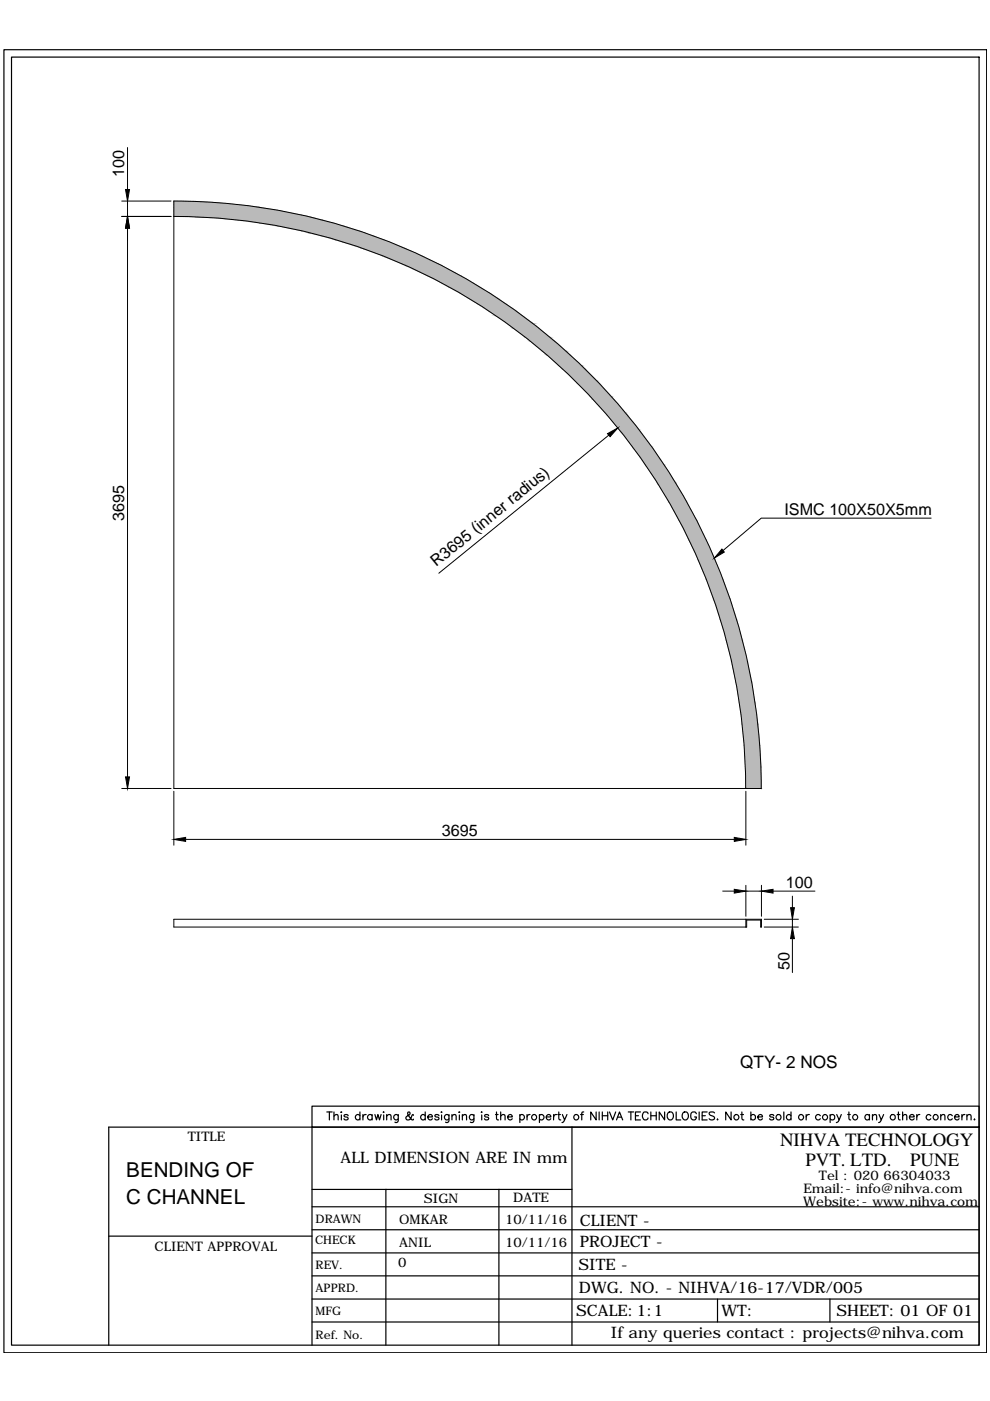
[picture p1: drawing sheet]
<svg xmlns="http://www.w3.org/2000/svg" width="210mm" height="297mm" viewBox="0 0 210 297" stroke-linecap="round" stroke-linejoin="round" font-family="sans-serif">
<!-- layer: 0 -->
<g fill="#bababa" stroke="#bababa" stroke-width=".21">
<path d="M36.9 42.6l4.5 .1z"/>
<path d="M36.9 42.7v.3h9.1zM36.9 42.7h4.5l4.6 .3z"/>
<path d="M36.9 43v.4h13.6zM36.9 43h9.1l4.5 .4z"/>
<path d="M36.9 43.4v.5h18.1zM36.9 43.4h13.6l4.5 .5z"/>
<path d="M36.9 43.9v.8h22.6zM36.9 43.9h18.1l4.5 .8z"/>
<path d="M36.9 44.7v.9h27.1zM36.9 44.7h22.6l4.5 .9z"/>
<path d="M36.9 45.6v.3h28.3zM36.9 45.6h27.1l1.2 .3z"/>
<path d="M36.9 45.9l28.7 .1zM36.9 45.9l28.7 .1z"/>
<path d="M41.4 46l4.5 .2h20.7zM41.4 46h24.2l1 .2z"/>
<path d="M45.9 46.2l4.5 .5h18zM45.9 46.2h20.7l1.8 .5z"/>
<path d="M50.4 46.7h18zM50.4 46.7h18z"/>
<path d="M50.5 46.7l4.4 .5h15.6zM50.5 46.7h17.9l2.1 .5z"/>
<path d="M54.9 47.2l3.8 .7h14.1zM54.9 47.2h15.6l2.3 .7z"/>
<path d="M58.7 47.9l14.4 .1zM58.7 47.9l14.4 .1z"/>
<path d="M59.4 48l4.5 .9h12.1zM59.4 48h13.7l2.9 .9z"/>
<path d="M63.9 48.9l1.4 .4h11.8zM63.9 48.9h12.1l1.1 .4z"/>
<path d="M65.3 49.3l3 .7h10.8zM65.3 49.3h11.8l2 .7z"/>
<path d="M68.3 50l2.8 .8h10.3zM68.3 50h10.8l2.3 .8z"/>
<path d="M71.1 50.8l1.5 .5h9.9zM71.1 50.8h10.3l1.1 .5z"/>
<path d="M72.6 51.3l3.8 1.2h9.2zM72.6 51.3h9.9l3.1 1.2z"/>
<path d="M76.4 52.5l.5 .2h9.1zM76.4 52.5h9.2l.4 .2z"/>
<path d="M76.9 52.7l4.3 1.6h8.3zM76.9 52.7h9.1l3.5 1.6z"/>
<path d="M81.2 54.3l.2 .1h8.3zM81.2 54.3h8.3l.2 .1z"/>
<path d="M81.4 54.4l4 1.6h7.6zM81.4 54.4h8.3l3.3 1.6z"/>
<path d="M85.4 56l.8 .4h7.6zM85.4 56h7.6l.8 .4z"/>
<path d="M86.2 56.4l3.3 1.5h7.1zM86.2 56.4h7.6l2.8 1.5z"/>
<path d="M89.5 57.9l1.2 .6h7.1zM89.5 57.9h7.1l1.2 .6z"/>
<path d="M90.7 58.5l2.8 1.4h6.7zM90.7 58.5h7.1l2.4 1.4z"/>
<path d="M93.5 59.9l1.7 1h6.6zM93.5 59.9h6.7l1.6 1z"/>
<path d="M95.2 60.9l2.3 1.2h6.3zM95.2 60.9h6.6l2 1.2z"/>
<path d="M97.5 62.1l1.9 1.2h6.2zM97.5 62.1h6.3l1.8 1.2z"/>
<path d="M99.4 63.3l2 1.2h5.9zM99.4 63.3h6.2l1.7 1.2z"/>
<path d="M101.4 64.5l2.1 1.4h5.8zM101.4 64.5h5.9l2 1.4z"/>
<path d="M103.5 65.9l1.7 1.1h5.6zM103.5 65.9h5.8l1.5 1.1z"/>
<path d="M105.2 67l2.3 1.6h5.5zM105.2 67h5.6l2.2 1.6z"/>
<path d="M107.5 68.6l1.4 1h5.3zM107.5 68.6h5.5l1.2 1z"/>
<path d="M108.9 69.6l2.4 1.9h5.2zM108.9 69.6h5.3l2.3 1.9z"/>
<path d="M111.3 71.5l1.2 .8h5.1zM111.3 71.5h5.2l1.1 .8z"/>
<path d="M112.5 72.3l2.5 2.1h5zM112.5 72.3h5.1l2.4 2.1z"/>
<path d="M115 74.4l1 .9h4.9zM115 74.4h5l.9 .9z"/>
<path d="M116 75.3l2.5 2.2h4.8zM116 75.3h4.9l2.4 2.2z"/>
<path d="M118.5 77.5l.9 .8h4.7zM118.5 77.5h4.8l.8 .8z"/>
<path d="M119.4 78.3l2.5 2.4h4.6zM119.4 78.3h4.7l2.4 2.4z"/>
<path d="M121.9 80.7l.7 .7h4.6zM121.9 80.7h4.6l.7 .7z"/>
<path d="M122.6 81.4l2.6 2.7h4.5zM122.6 81.4h4.6l2.5 2.7z"/>
<path d="M125.2 84.1l.6 .6h4.4zM125.2 84.1h4.5l.5 .6z"/>
<path d="M125.8 84.7l2.5 2.8h4.3zM125.8 84.7h4.4l2.4 2.8z"/>
<path d="M128.3 87.5l.5 .6h4.3zM128.3 87.5h4.3l.5 .6z"/>
<path d="M128.8 88.1l2.5 3h4.2zM128.8 88.1h4.3l2.4 3z"/>
<path d="M131.3 91.1l.4 .5h4.1zM131.3 91.1h4.2l.3 .5z"/>
<path d="M131.7 91.6l2.4 3.1h4.1zM131.7 91.6h4.1l2.4 3.1z"/>
<path d="M134.1 94.7l.3 .5h4.1zM134.1 94.7h4.1l.3 .5z"/>
<path d="M134.4 95.2l2.4 3.3h3.9zM134.4 95.2h4.1l2.2 3.3z"/>
<path d="M136.8 98.5l.3 .3h3.9zM136.8 98.5h3.9l.3 .3z"/>
<path d="M137.1 98.8l2.2 3.5h3.9zM137.1 98.8h3.9l2.2 3.5z"/>
<path d="M139.3 102.3l.3 .4h3.8zM139.3 102.3h3.9l.2 .4z"/>
<path d="M139.6 102.7l2.1 3.5h3.8zM139.6 102.7h3.8l2.1 3.5z"/>
<path d="M141.7 106.2l.2 .4h3.8zM141.7 106.2h3.8l.2 .4z"/>
<path d="M141.9 106.6l2 3.6h3.7zM141.9 106.6h3.8l1.9 3.6z"/>
<path d="M143.9 110.2l.2 .3h3.7zM143.9 110.2h3.7l.2 .3z"/>
<path d="M144.1 110.5l1.9 3.8h3.6zM144.1 110.5h3.7l1.8 3.8z"/>
<path d="M146 114.3l.1 .3h3.7zM146 114.3h3.6l.2 .3z"/>
<path d="M146.1 114.6l1.8 3.8h3.6zM146.1 114.6h3.7l1.7 3.8z"/>
<path d="M147.9 118.4l.1 .3h3.6zM147.9 118.4h3.6l.1 .3z"/>
<path d="M148 118.7l1.7 4h3.5zM148 118.7h3.6l1.6 4z"/>
<path d="M149.7 122.7l.1 .2h3.5zM149.7 122.7h3.5l.1 .2z"/>
<path d="M149.8 122.9l1.5 4.1h3.5zM149.8 122.9h3.5l1.5 4.1z"/>
<path d="M151.3 127v.1h3.5zM151.3 127h3.5v.1z"/>
<path d="M151.3 127.1l1.4 4.2h3.5zM151.3 127.1h3.5l1.4 4.2z"/>
<path d="M152.7 131.3l.1 .1h3.4zM152.7 131.3h3.5v.1z"/>
<path d="M152.8 131.4l1.2 4.3h3.4zM152.8 131.4h3.4l1.2 4.3z"/>
<path d="M154 135.7v.1h3.4zM154 135.7h3.4v.1z"/>
<path d="M154 135.8l1.1 4.3h3.3zM154 135.8h3.4l1 4.3z"/>
<path d="M155.1 140.1v.1h3.4zM155.1 140.1h3.3l.1 .1z"/>
<path d="M155.1 140.2l.9 4.4h3.4zM155.1 140.2h3.4l.9 4.4z"/>
<path d="M156 144.6h3.4zM156 144.6h3.4z"/>
<path d="M156 144.6l.8 4.5h3.3zM156 144.6h3.4l.7 4.5z"/>
<path d="M156.8 149.1h3.3zM156.8 149.1h3.3z"/>
<path d="M156.8 149.1l.6 4.4h3.3zM156.8 149.1h3.3l.6 4.4z"/>
<path d="M157.4 153.5l3.3 .1zM157.4 153.5l3.3 .1z"/>
<path d="M157.4 153.6l.4 4.5h3.3zM157.4 153.6h3.3l.4 4.5z"/>
<path d="M157.8 158.1h3.3zM157.8 158.1h3.3z"/>
<path d="M157.8 158.1l.3 4.5h3.3zM157.8 158.1h3.3l.3 4.5z"/>
<path d="M158.1 162.6h3.3zM158.1 162.6h3.3z"/>
<path d="M158.1 162.6v4.6h3.3zM158.1 162.6h3.3v4.6z"/>
</g>
<g fill="none" stroke="#000" stroke-width=".21">
<path d="M27 31.3v8.9M25.8 45.9h10.5M25.8 42.6h10.5M27 42.6v3.3M27 48.4v116.3M36.8 45.9a121.3 121.3 0 0 1 121.3 121.2M129.1 92.2l-36.1 29.3M197.4 109.9h-36l-8.1 6.8M25.8 167.2h10.5M36.9 167.8v11.4M39.4 178h116.3M158.1 167.8v11.4"/>
<path d="M161.4 167.1a124.5 124.5 0 0 0-124.6-124.5l.1 124.6h124.5M36.9 194.9h124.5v1.7h-.1v-1.5h-3v1.5h-121.4zM153.2 188.9h2.5M158.1 187.7v6.6M158.1 194.9v1.7M158.1 188.9h3.3M161.4 187.7v6.6M162 194.9h7.3M162 196.6h7.3M163.9 188.9h8.9M168 190v2.4M168 194.9v1.7"/>
<path d="M168 199v7.2"/>
</g>
<path d="M27 45.9l.5 2.5h-.9zM26.6 40.2h.9l-.5 2.4zM128.8 91.9l2.2-1.2-1.6 1.9zM153.1 116.4l.5 .7-2.1 1.2zM26.6 164.7h.9l-.5 2.5zM36.9 178l2.5-.5v.9zM155.7 177.5l2.4 .5-2.4 .4zM155.7 188.6l2.4 .3-2.4 .5zM161.4 188.9l2.5-.3v.8zM167.6 192.4h.8l-.4 2.5zM168 196.6l.4 2.4h-.8z" fill="#000" stroke="#000" stroke-width=".21"/>
<g fill="none" stroke="#000" stroke-width=".25">
<path d="M.8 10.5h208.4v276.3h-208.4zM2.4 12.1h205.2v273.1h-205.2zM66.2 239v46.2M69.3 235.8h1.1M69.8 235.8v1.6M70.8 236.6l.4-.3 .4 .1 .1 1M70.8 235.8v1.6M72.3 235.8h.2zM72.4 236.4v1M73.8 236.6a.5 .5 0 0 0-.4-.3 .5 .5 0 0 0-.5 .3l.3 .2 .5 .1 .1 .3a.5 .5 0 0 1-.4 .3 .5 .5 0 0 1-.5-.3M76.3 236.6a.54 .54 0 0 0-.8-.1 .54 .54 0 0 0 0 .8 .54 .54 0 0 0 .8-.1M76.3 235.8v1.6"/>
<path d="M76.9 236.3v1.1M77.6 236.3a.57 .57 0 0 0-.7 .5M78.9 236.6a.54 .54 0 0 0-.8-.1 .54 .54 0 0 0 0 .8 .54 .54 0 0 0 .8-.1M78.9 236.3v1.1M79.5 236.3l.3 1.1 .3-1.1 .4 1.1 .3-1.1M81.3 235.8h.1zM81.4 236.4v1M82 236.6l.4-.3 .4 .1 .1 1M82 236.3v1.1M84.4 236.3v1.5l-.3 .2-.4-.1M84.4 236.6a.54 .54 0 0 0-.8-.1 .54 .54 0 0 0 0 .8 .54 .54 0 0 0 .8-.1M87.7 236.5l-.1-.2-.2 .1-.2 .5a.6 .6 0 0 1-.5 .5 .6 .6 0 0 1-.7-.3l.2-.4 .7-.6v-.3h-.4a1.45 1.45 0 0 0 .7 1.6h.4l.1-.1"/>
<path d="M90.2 236.6a.54 .54 0 0 0-.8-.1 .54 .54 0 0 0 0 .8 .54 .54 0 0 0 .8-.1M90.2 235.8v1.6M90.7 236.8h1a.52 .52 0 0 0-.7-.5 .52 .52 0 0 0-.2 .9 .51 .51 0 0 0 .9 0M93.1 236.6a.51 .51 0 0 0-.9 0l.2 .2 .6 .1 .1 .3a.51 .51 0 0 1-.9 0M93.5 235.8h.2zM93.6 236.4v1M95.2 236.3v1.3a.45 .45 0 0 1-.7 .3M95.2 236.6a.54 .54 0 0 0-.8-.1 .54 .54 0 0 0 0 .8 .54 .54 0 0 0 .8-.1M95.8 236.6l.5-.3 .3 .1 .1 1M95.8 236.3v1.1M97.3 235.8h.2zM97.4 236.4v1"/>
<path d="M98 236.6l.5-.3 .3 .1 .1 1M98 236.3v1.1M100.5 236.3v1.3a.47 .47 0 0 1-.8 .3M100.5 236.6a.54 .54 0 0 0-.8-.1 .54 .54 0 0 0 0 .8 .54 .54 0 0 0 .8-.1M102.1 235.8h.1zM102.1 236.4v1M103.6 236.6a.51 .51 0 0 0-.9 0l.2 .2 .6 .1 .1 .3a.51 .51 0 0 1-.9 0M105.1 236.3h.5M105.3 235.8v1.3l.1 .3h.3M106.2 236.6l.4-.3 .4 .1 .1 1M106.2 235.8v1.6M107.6 236.8h1a.52 .52 0 0 0-.7-.5 .52 .52 0 0 0-.2 .9 .51 .51 0 0 0 .9 0"/>
<path d="M110.2 236.6a.54 .54 0 0 1 .8-.1 .54 .54 0 0 1 0 .8 .54 .54 0 0 1-.8-.1M110.2 236.3v1.7M111.7 236.3v1.1M112.4 236.3a.56 .56 0 0 0-.7 .5M114.4 236.6a.54 .54 0 0 1 .8-.1 .54 .54 0 0 1 0 .8 .54 .54 0 0 1-.8-.1M114.4 236.3v1.7M115.8 236.8h1a.52 .52 0 0 0-.7-.5 .52 .52 0 0 0-.2 .9 .51 .51 0 0 0 .9 0M117.4 236.3v1.1M118 236.3a.52 .52 0 0 0-.6 .5M118.3 236.3h.5M118.5 235.8v1.3l.1 .3h.3M119.2 236.3l.5 1.1 .5-1.1"/>
<path d="M119.7 237.4l-.3 .5-.2 .1M121.3 239v46.2M123.1 236.3h.6M123.8 235.8h-.4l-.1 .3v1.3M126.4 235.8v1.6l-1.1-1.6v1.6M127 235.8v1.6M127.7 235.8v1.6M127.7 236.6h1.1M128.8 235.8v1.6M129.2 235.8l.7 1.6 .6-1.6M130.7 237.4l.6-1.6 .7 1.6M131 236.9h.8"/>
<path d="M133.2 235.8h1.2M133.8 235.8v1.6M134.7 236.6h.7M135.8 235.8h-1.1v1.6h1.1M137.4 236.1a.61 .61 0 0 0-.7-.3 .61 .61 0 0 0-.5 .6v.4a.61 .61 0 0 0 .5 .7 .61 .61 0 0 0 .7-.5M138 236.6h1.1M138 235.8v1.6M139.1 235.8v1.6M140.9 235.8v1.6l-1.1-1.6v1.6M141.6 236l.2-.2a.83 .83 0 0 1 1 .7 .83 .83 0 0 1-.8 .9l-.5-.6zM143.4 235.8v1.6h.9M144.8 236l.2-.2a.83 .83 0 0 1 1 .7 .83 .83 0 0 1-.9 .9l-.5-.6z"/>
<path d="M147.6 236.1a.61 .61 0 0 0-.7-.3 .61 .61 0 0 0-.4 .6v.4a.6 .6 0 0 0 .6 .7 .6 .6 0 0 0 .5-.7h-.3M148.2 235.8v1.6M148.9 236.6h.6M149.9 235.8h-1v1.6h1M151.5 236l-.4-.2h-.6l-.1 .2 .1 .4 .9 .4 .1 .4a.74 .74 0 0 1-1.1 0M152 237.4h.2zM155 235.8v1.6l-1.1-1.6v1.6M157 236.3h.6M157.3 235.8v1.3l.1 .3h.3M159.2 236.6a.54 .54 0 0 1 .8-.1 .54 .54 0 0 1 0 .8 .54 .54 0 0 1-.8-.1M159.2 235.8v1.6M160.7 236.8h1a.52 .52 0 0 0-.8-.5 .52 .52 0 0 0-.1 .9 .51 .51 0 0 0 .9 0"/>
<path d="M164.1 236.6a.51 .51 0 0 0-.9 0l.2 .2 .6 .1 .1 .3a.51 .51 0 0 1-.9 0M166.2 235.8v1.6M167.7 236.6a.54 .54 0 0 0-.8-.1 .54 .54 0 0 0 0 .8 .54 .54 0 0 0 .8-.1M167.7 235.8v1.6M170.9 236.3v1.1M171.6 236.3a.57 .57 0 0 0-.7 .5M173.9 236.6a.56 .56 0 0 0-.8-.1 .56 .56 0 0 0 0 .8 .56 .56 0 0 0 .8-.1M176 236.6a.54 .54 0 0 1 .8-.1 .54 .54 0 0 1 0 .8 .54 .54 0 0 1-.8-.1M176 236.3v1.7M177.4 236.3l.5 1.1 .5-1.1M177.9 237.4l-.2 .4-.4 .2M179.7 236.3h.6"/>
<path d="M180 235.8v1.3l.1 .3h.3M184.3 236.6a.54 .54 0 0 0-.8-.1 .54 .54 0 0 0 0 .8 .54 .54 0 0 0 .8-.1M184.3 236.3v1.1M185 236.6l.4-.3 .4 .1 .1 1M185 236.3v1.1M186.4 236.3l.4 1.1 .6-1.1M186.8 237.4l-.1 .4-.4 .2M190.2 236.3h.6M190.5 235.8v1.3l.1 .3h.3M191.4 236.6l.4-.3 .4 .1 .1 1M191.4 235.8v1.6M192.8 236.8h1a.55 .55 0 0 0-.6-.5 .55 .55 0 0 0-.5 .6 .55 .55 0 0 0 .5 .5l.6-.2"/>
<path d="M194.4 236.3v1.1M195 236.3a.56 .56 0 0 0-.6 .5M197.3 236.6a.54 .54 0 0 0-.8-.1 .54 .54 0 0 0 0 .8 .54 .54 0 0 0 .8-.1M199.5 236.6l.4-.3 .4 .1v1M199.5 236.3v1.1M201.9 236.6a.54 .54 0 0 0-.8-.1 .54 .54 0 0 0 0 .8 .54 .54 0 0 0 .8-.1M202.4 236.8h1a.52 .52 0 0 0-.8-.5 .52 .52 0 0 0-.1 .9 .51 .51 0 0 0 .9 0M203.9 236.3v1.1M204.6 236.3a.56 .56 0 0 0-.7 .5M205 236.6l.4-.3 .4 .1 .1 1M205 236.3v1.1M206.5 237.4h.2z"/>
<path d="M66.2 255.9h141.4M66.2 252.2h55.1M81.8 252.2v33M105.8 252.2v33M23.1 262.1h43.1M66.2 270.5h141.4M66.2 265.6h141.4M66.2 260.7h141.4M66.2 275.4h141.4M152.1 275.4v4.9M176 275.4v4.9M23.1 285.2v-46.2h184.5h-141.4v-4.5h141.4v50.7"/>
<path d="M66.2 280.3h141.4"/>
<circle cx="113.2" cy="236.9" r=".56"/>
<circle cx="122.2" cy="236.8" r=".56"/>
<circle cx="156.1" cy="236.8" r=".56"/>
<circle cx="165.1" cy="236.9" r=".56"/>
<circle cx="169.8" cy="236.8" r=".56"/>
<circle cx="174.9" cy="236.9" r=".56"/>
<circle cx="181.3" cy="236.9" r=".56"/>
<circle cx="189.3" cy="236.9" r=".57"/>
<circle cx="198.4" cy="236.8" r=".56"/>
</g>
<g font-size="4.4">
<text x="26.8" y="249.5">BENDING OF</text>
<text x="26.8" y="255.2">C CHANNEL</text>
</g>
<g font-size="4">
<text x="165.4" y="243.1">NIHVA TECHNOLOGY</text>
<text x="170.8" y="247.3">PVT. LTD.</text>
<text x="193" y="247.3">PUNE</text>
</g>
<text font-size="3.6" x="157" y="226.4">QTY- 2 NOS</text>
<g font-size="3.4">
<text x="26.4" y="37.5" transform="rotate(-90 26.4 37.5)">100</text>
<text x="26.4" y="110.4" transform="rotate(-90 26.4 110.4)">3695</text>
<text x="166.3" y="109.2">ISMC 100X50X5mm</text>
<text x="92.5" y="120.3" transform="rotate(-39 92.5 120.3)">R3695 (inner radius)</text>
<text x="93.7" y="177.3">3695</text>
<text x="166.6" y="188.3">100</text>
<text x="167.4" y="205.7" transform="rotate(-90 167.4 205.7)">50</text>
</g>
<g font-size="3.3">
<text x="72.2" y="246.6">ALL DIMENSION ARE IN mm</text>
<text x="122.9" y="259.9">CLIENT -</text>
<text x="122.6" y="269.3">SITE -</text>
<text x="122.9" y="264.4">PROJECT -</text>
<text x="122.8" y="274.2">DWG. NO. - NIHVA/16-17/VDR/005</text>
<text x="122.2" y="279.1">SCALE:1:1</text>
<text x="153" y="279">WT:</text>
<text x="177.4" y="279.1">SHEET: 01 OF 01</text>
<text x="129.5" y="283.6">If any queries contact : projects@nihva.com</text>
</g>
<g font-size="2.8">
<text x="39.8" y="242">TITLE</text>
<text x="173.6" y="250.1">Tel : 020 66304033</text>
<text x="89.9" y="255.1">SIGN</text>
<text x="108.8" y="254.9">DATE</text>
<text x="170.3" y="255.7">Website:- www.nihva.com</text>
<text x="170.3" y="252.9">Email:- info@nihva.com</text>
<text x="84.7" y="259.5">OMKAR</text>
<text x="107.1" y="259.5">10/11/16</text>
<text x="32.8" y="265.3">CLIENT APPROVAL</text>
<text x="84.4" y="268.6">0</text>
<text x="84.7" y="264.3">ANIL</text>
<text x="107.1" y="264.3">10/11/16</text>
</g>
<g font-size="2.5">
<text x="66.8" y="263.7">CHECK</text>
<text x="66.9" y="259.3">DRAWN</text>
<text x="66.9" y="269.1">REV.</text>
<text x="66.9" y="274">APPRD.</text>
<text x="66.9" y="278.9">MFG</text>
<text x="66.9" y="283.8">Ref. No.</text>
</g>
</svg>
